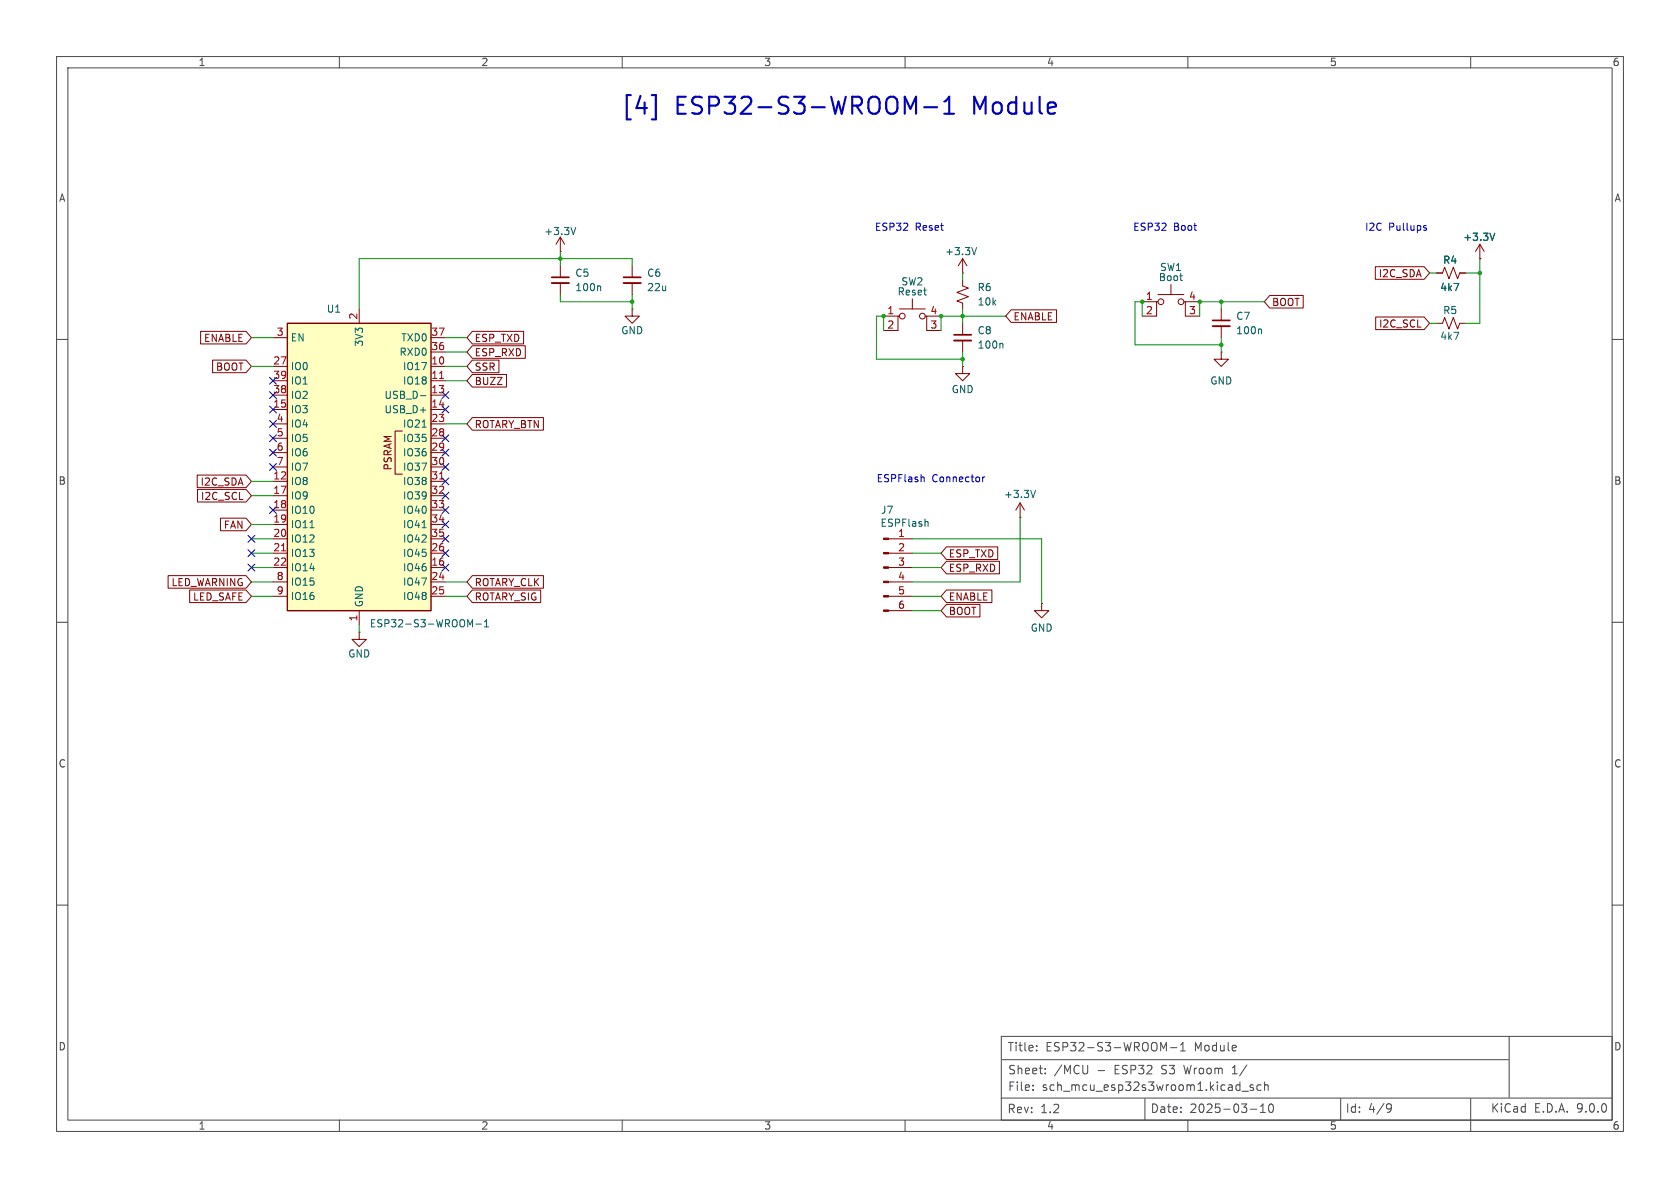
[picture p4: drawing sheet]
<svg xmlns="http://www.w3.org/2000/svg" width="297mm" height="210mm" viewBox="0 0 297 210" stroke-linecap="round" stroke-linejoin="round" font-family="sans-serif">
<g fill="none" stroke="#484848" stroke-width=".18">
<path d="M10 10h277v190h-277zM12 12h273v186h-273zM60 10v2M110 10v2M160 10v2M210 10v2M260 10v2M10 60h2M285 60h2M10 110h2M285 110h2M10 160h2"/>
<path d="M285 160h2M60 198v2M110 198v2M160 198v2M177 194.1h108M177 183.2h108v14.8h-108zM177.2 187.3h89.5M182.6 192.6v.2M182.6 191.8v.2M183.3 185.6v.2M183.3 184.9v.1M184.8 189.7v.1"/>
<path d="M184.8 188.9v.1M192.3 188.3l-.1 1.4M202.4 194.3v3.7M205.7 185.4l.5-1.1v1.5M206.9 185.2h1.2M208.7 185.8h.9M208.7 184.7l.4-.4v1.5M210 198v2M217.9 189.8h.8M218 188.7l-.1 .1M219.6 192.9h1.1M221.1 196.1h1.1"/>
<path d="M221.6 191.8h-.4l-.2 .2 .1 .2 .5 .1v.4h-.6M222.8 196.7h.9M222.8 195.6l.5-.4v1.5M222.9 191.8h-.4l-.3 .2v.5l.1 .2h.6M223.6 191.9l.2-.1h.3l.1 1M223.6 191.3v1.5M224.4 195.3l.2-.1a.81 .81 0 0 1 .6 .6 .81 .81 0 0 1-.3 .8l-.1 .1a.81 .81 0 0 1-.4-1.4zM237 194.2v3.8M245.4 195.1l.5 .2a.99 .99 0 0 1-.4 1.3h-.2M246 195.8l-.3 .3h-.3M260 194.2v5.8M266.8 183.2v10.8"/>
</g>
<g fill="none" stroke="#840000" stroke-width=".18">
<path d="M99.1 44.5h.1M99.1 41.9l-.8 1.3M99.1 41.9l.7 1.3M99.1 41.9v2.6M99.1 47v2M99.1 50v2.1M111.8 54.6v1.3h1.2l-1.2 1.3-1.3-1.3h1.3M111.8 54.6h.1M111.8 47v2M111.8 50v2.1M156.2 55.9h2.5M159 55.9h-.3v2.5h-2.5"/>
<path d="M159 54.6h4.6M161.3 52.8v1.8M163.6 55.9h.2v2.5h2.6M163.8 55.9h2.6M170.2 48.3h.1M170.2 49.5v1l1 .4-2 .8 2 .8-2 .7 1 .4v1M170.2 45.7v2.6M170.2 57.2v2M170.2 45.7l-.8 1.3M170.2 45.7l.7 1.3M201.9 53.3h2.6M204.7 53.3h-.2v2.6h-2.6"/>
<path d="M204.7 52.1h4.6M207 50.3v1.8M209.3 53.3h.2v2.6h2.6M209.5 53.3h2.6M215.9 54.6v2M215.9 57.7v2M254 57.2h1l.4-1.1 .8 2.1 .7-2.1 .8 2.1 .4-1h1M254 48.3h1l.4-1.1 .8 2.1 .7-2.1 .8 2.1 .4-1h1M261.6 45.7h.1M261.6 43.2l-.7 1.3M261.6 43.2l.8 1.3M261.6 43.2v2.5"/>
<path d="M170.2 64.8v1.2h1.2l-1.2 1.3-1.3-1.3h1.3M170.2 64.8h.1M170.2 60.2v2M215.9 62.2v1.3h1.3l-1.3 1.3-1.3-1.3h1.3M215.9 62.2h.1M157.1 95.3h4.2M157.1 97.8h4.2M180.3 91.4h.1M180.3 88.9l-.7 1.3M180.3 88.9l.8 1.3M180.3 88.9v2.5M63.5 111.8v1.2h1.3l-1.3 1.3-1.3-1.3h1.3"/>
<path d="M63.5 111.8h.1M157.1 100.3h4.2M157.1 102.9h4.2M157.1 105.4h4.2M157.1 108h4.2M184.1 106.7v1.3h1.3l-1.3 1.2-1.2-1.2h1.2M184.1 106.7h.1"/>
<circle cx="159.5" cy="55.9" r=".51"/>
<circle cx="163.1" cy="55.9" r=".51"/>
<circle cx="205.2" cy="53.3" r=".51"/>
<circle cx="208.8" cy="53.3" r=".51"/>
</g>
<path d="M97.5 49h3.1M110.2 49h3.1M168.7 59.2h3M214.4 56.6h3" fill="none" stroke="#840000" stroke-width=".3"/>
<path d="M97.5 50h3.1M110.2 50h3.1M214.4 57.7h3M168.7 60.2h3" fill="none" stroke="#840000" stroke-width=".33"/>
<path d="M101.8 40.2l-.4 1.3M106 50.5l.2 .2v.7M172.6 43.8l-.4 1.2M208.9 49.6h.1M222.8 58.2l.2 .1v.7M264.2 41.2l-.4 1.3M177.1 60.7l.2 .2v.6M163.9 92.2l.2 .2v.6M183.1 86.7l-.5 1.3" fill="none" stroke="#006464" stroke-width=".18"/>
<g fill="#840000" stroke="#840000" stroke-width=".18">
<path d="M156.2 95.1h.9v.3h-.9z"/>
<path d="M156.2 97.7h.9v.2h-.9z"/>
<path d="M156.2 100.2h.9v.3h-.9z"/>
<path d="M156.2 102.7h.9v.3h-.9z"/>
<path d="M156.2 105.3h.9v.2h-.9z"/>
<path d="M156.2 107.8h.9v.3h-.9z"/>
</g>
<path d="M50.8 57.2h25.4v50.8h-25.4z" fill="#ffffc2"/>
<path d="M50.8 57.2h25.4v50.8h-25.4z" fill="none" stroke="#840000" stroke-width=".25"/>
<g fill="none" stroke="#840000" stroke-width=".18">
<path d="M35.5 58.6h8l.9 1.1-.9 1.1h-8zM48.3 59.7h2.5M63.5 54.6v2.6M76.2 59.7h2.5M83.5 58.6h9.1v2.2h-9.1l-1-1.1zM178.8 54.8h8v2.2h-8l-1-1.1zM224.5 52.2h5.9v2.3h-5.9l-1-1.2zM243.1 47.1h8.7l.9 1.2-.9 1.1h-8.7zM243.2 56h8.6l.9 1.2-.9 1.1h-8.6zM254 48.3h1M258.1 48.3h1M261.6 45.7h.1"/>
<path d="M37.6 63.7h5.9l.9 1.1-.9 1.1h-5.9zM48.3 64.8h2.5M48.3 67.3h2.5M48.3 69.9h2.5M48.3 72.4h2.5M48.3 74.9h2.5M48.3 77.5h2.5M71.1 76.2h-1.3v7.6h1.3M76.2 64.8h2.5M76.2 67.3h2.5M76.2 69.9h2.5M76.2 72.4h2.5"/>
<path d="M76.2 74.9h2.5M76.2 77.5h2.5M76.2 62.2h2.5M83.5 61.1h9.4v2.2h-9.4l-1-1.1zM83.5 66.2h6v2.2h-6l-1-1.1zM83.5 73.8h12.6v2.2h-12.6l-1-1.1zM83.5 63.7h4.7v2.2h-4.7l-1-1.1zM34.9 84h8.6l.9 1.1-.9 1.1h-8.6zM34.9 86.5h8.6l.9 1.1-.9 1.1h-8.6zM39 91.6h4.5l.9 1.1-.9 1.1h-4.5zM48.3 80h2.5M48.3 82.6h2.5"/>
<path d="M48.3 85.1h2.5M48.3 87.6h2.5M48.3 90.2h2.5M48.3 92.7h2.5M48.3 95.3h2.5M48.3 97.8h2.5M76.2 80h2.5M76.2 82.6h2.5M76.2 85.1h2.5M76.2 87.6h2.5M76.2 90.2h2.5M76.2 92.7h2.5"/>
<path d="M76.2 95.3h2.5M76.2 97.8h2.5M167.3 96.7h9.1v2.2h-9.1l-.9-1.1zM167.3 99.2h9.4v2.2h-9.4l-.9-1.1zM29.7 101.8h13.8l.9 1.1-.9 1.1h-13.8zM33.5 104.3h10l.9 1.1-.9 1.1h-10zM48.3 100.3h2.5M48.3 102.9h2.5M48.3 105.4h2.5M63.5 108v2.5M76.2 100.3h2.5M76.2 102.9h2.5"/>
<path d="M76.2 105.4h2.5M83.5 101.8h12.6v2.2h-12.6l-1-1.1zM83.5 104.3h12.1v2.2h-12.1l-1-1.1zM167.3 104.3h8.1v2.2h-8.1l-.9-1.1zM167.3 106.8h5.9v2.3h-5.9l-.9-1.1z"/>
</g>
<path d="M264.2 41.2l-.4 1.3M74.3 69.9h1M74.6 75.5h.7M54.8 93.3h.7M74.6 93.3h.7M83.1 110.5l.4-1v1.3M84.1 110.3h1M85.6 110.8h.8M85.6 109.9l.4-.4v1.3" fill="none" stroke="#006464" stroke-width=".18"/>
<path d="M77.7 66.9h.7M49.8 97.4h.7M77.7 84.7h.7" fill="none" stroke="#a90000" stroke-width=".18"/>
<g fill="none" stroke="#009600" stroke-width=".18">
<path d="M44.4 59.7h3.9M78.7 59.7h3.8M99.1 52.1v1.2h12.7M99.1 44.5v2.5M111.8 47v-1.3h-48.3v8.9M111.8 52.1v2.5M156.2 58.4v-2.5h-1.3v7.6h15.3M170.2 48.3v1.2M170.2 54.6v2.6M177.8 55.9h-11.4v2.5M201.9 55.9v-2.6h-1.2v7.7h15.2M215.9 53.3v1.3"/>
<path d="M215.9 59.7v2.5M223.5 53.3h-11.4v2.6M252.7 48.3h1.3M252.7 57.2h1.3M259.1 48.3h2.5M261.6 45.7v11.5h-2.5M44.4 64.8h3.9M78.7 64.8h3.8M78.7 74.9h3.8M78.7 67.3h3.8M78.7 62.2h3.8M170.2 62.2v2.6"/>
<path d="M44.4 85.1h3.9M44.4 97.8h3.9M44.4 95.3h3.9M44.4 87.6h3.9M44.4 92.7h3.9M161.3 97.8h5.1M161.3 95.3h22.8v11.4M180.3 91.4v11.5h-19M44.4 102.9h3.9M44.4 100.3h3.9M44.4 105.4h3.9M63.5 110.5v1.3"/>
<path d="M78.7 102.9h3.8M78.7 105.4h3.8M161.3 100.3h5.1M161.3 105.4h5.1M161.3 108h5.1"/>
</g>
<g fill="none" stroke="#000084" stroke-width=".18">
<path d="M47.7 66.7l1.2 1.2M47.7 76.9l1.2 1.2M47.7 79.4l1.2 1.2M47.7 69.2l1.2 1.3M47.7 71.8l1.2 1.2M47.7 74.3l1.2 1.2M48.9 66.7l-1.2 1.2M48.9 76.9l-1.2 1.2M48.9 79.4l-1.2 1.2M48.9 69.2l-1.2 1.3M48.9 71.8l-1.2 1.2M48.9 74.3l-1.2 1.2"/>
<path d="M78.1 71.8l1.2 1.2M78.1 69.2l1.2 1.3M78.1 76.9l1.2 1.2M78.1 79.4l1.2 1.2M79.3 71.8l-1.2 1.2M79.3 69.2l-1.2 1.3M79.3 76.9l-1.2 1.2M79.3 79.4l-1.2 1.2M43.8 97.2l1.3 1.2M43.8 99.7l1.3 1.2M43.8 94.6l1.3 1.3M45.1 97.2l-1.3 1.2"/>
<path d="M45.1 99.7l-1.3 1.2M45.1 94.6l-1.3 1.3M47.7 81.9l1.2 1.3M47.7 89.6l1.2 1.2M48.9 81.9l-1.2 1.3M48.9 89.6l-1.2 1.2M78.1 87l1.2 1.2M78.1 81.9l1.2 1.3M78.1 84.5l1.2 1.2M78.1 94.6l1.2 1.3M78.1 92.1l1.2 1.2M78.1 97.2l1.2 1.2"/>
<path d="M78.1 89.6l1.2 1.2M78.1 99.7l1.2 1.2M79.3 87l-1.2 1.2M79.3 81.9l-1.2 1.3M79.3 84.5l-1.2 1.2M79.3 94.6l-1.2 1.3M79.3 92.1l-1.2 1.2M79.3 97.2l-1.2 1.2M79.3 89.6l-1.2 1.2M79.3 99.7l-1.2 1.2"/>
</g>
<path d="M115.2 16.8h.7v4.3h-.7M160.9 19.2l1-2.1v3M163.4 19h2.3M166.9 18l.6-.5 .3-.4v3M166.9 20.1h1.8" fill="none" stroke="#0000c2" stroke-width=".38"/>
<path d="M251.7 39.9h.4M251.7 40.2l.5 .3-.1 .2h-.3M163.2 84.3l.2 .2v.7M173.7 84.3v.9M174.1 84.3l-.4 .3" fill="none" stroke="#0000c2" stroke-width=".18"/>
<g fill="#009600" stroke="#009600" stroke-width=".18">
<circle cx="215.9" cy="61" r=".3"/>
<circle cx="166.4" cy="55.9" r=".3"/>
<circle cx="170.2" cy="55.9" r=".3"/>
<circle cx="215.9" cy="53.3" r=".3"/>
<circle cx="212.1" cy="53.3" r=".3"/>
<circle cx="201.9" cy="53.3" r=".3"/>
<circle cx="99.1" cy="45.7" r=".3"/>
<circle cx="111.8" cy="53.3" r=".3"/>
<circle cx="261.6" cy="48.3" r=".3"/>
<circle cx="156.2" cy="55.9" r=".3"/>
<circle cx="170.2" cy="63.5" r=".3"/>
</g>
<g font-size="4.2" fill="#0000c2">
<text x="109.7" y="20.8">[4]</text>
<text x="119.4" y="20.8">ESP32-S3-WROOM-1</text>
<text x="172.3" y="20.8">Module</text>
</g>
<g font-size="2.1" fill="#484848">
<text x="178" y="186.1">Title:</text>
<text x="178.1" y="190.1">Sheet:</text>
<text x="184.8" y="186.1">ESP32-S3-WROOM-1</text>
<text x="186.3" y="190.1">/MCU</text>
<text x="194" y="190.1">-</text>
<text x="197.2" y="190.1">ESP32</text>
<text x="205.6" y="190.1">S3</text>
<text x="209.8" y="190.1">Wroom</text>
<text x="211.2" y="186.1">Module</text>
<text x="218.4" y="190.1">1/</text>
<text x="178" y="197">Rev:</text>
<text x="178.1" y="193.1">File:</text>
<text x="183.9" y="197">1.2</text>
<text x="184.2" y="193.1">sch_mcu_esp32s3wroom1.kicad_sch</text>
<text x="203.3" y="196.9">Date:</text>
<text x="210.3" y="196.9">2025-03-10</text>
<text x="237.8" y="196.9">Id:</text>
<text x="241.9" y="196.9">4/9</text>
<text x="263.5" y="196.9">KiCad</text>
<text x="271.2" y="196.9">E.D.A.</text>
<text x="278.8" y="196.9">9.0.0</text>
</g>
<g font-size="1.8" fill="#484848">
<text x="35" y="11.9">1</text>
<text x="85" y="11.9">2</text>
<text x="135" y="11.9">3</text>
<text x="185" y="11.9">4</text>
<text x="235" y="11.9">5</text>
<text x="285" y="11.9">6</text>
<text x="10.3" y="35.9">A</text>
<text x="285.3" y="35.9">A</text>
<text x="10.3" y="85.9">B</text>
<text x="285.3" y="85.9">B</text>
<text x="10.3" y="135.9">C</text>
<text x="285.3" y="135.9">C</text>
<text x="10.3" y="185.9">D</text>
<text x="285.3" y="185.9">D</text>
<text x="35" y="199.9">1</text>
<text x="85" y="199.9">2</text>
<text x="135" y="199.9">3</text>
<text x="185" y="199.9">4</text>
<text x="235" y="199.9">5</text>
<text x="285" y="199.9">6</text>
</g>
<g font-size="1.8" fill="#006464">
<text x="96.1" y="41.8">+3.3V</text>
<text x="167" y="45.3">+3.3V</text>
<text x="255" y="46.8">R4</text>
<text x="258.6" y="42.8">+3.3V</text>
<text x="101.6" y="49.1">C5</text>
<text x="101.6" y="51.7">100n</text>
<text x="114.3" y="49.1">C6</text>
<text x="114.3" y="51.7">22u</text>
<text x="158.6" y="52.4">Reset</text>
<text x="159.3" y="50.6">SW2</text>
<text x="172.7" y="51.7">R6</text>
<text x="204.8" y="49.9">Boot</text>
<text x="205" y="48.1">SW1</text>
<text x="254.5" y="51.7">4k7</text>
<text x="57.7" y="55.5">U1</text>
<text x="109.7" y="59.3">GND</text>
<text x="172.7" y="59.3">C8</text>
<text x="172.7" y="54.2">10k</text>
<text x="218.4" y="56.7">C7</text>
<text x="218.4" y="59.3">100n</text>
<text x="255" y="55.7">R5</text>
<text x="51.3" y="60.6">EN</text>
<text x="51.3" y="65.6">IO0</text>
<text x="64.4" y="61.4" transform="rotate(-90 64.4 61.4)">3V3</text>
<text x="70.5" y="63.1">RXD0</text>
<text x="70.8" y="60.6">TXD0</text>
<text x="71.1" y="65.6">IO17</text>
<text x="172.7" y="61.8">100n</text>
<text x="254.5" y="60.3">4k7</text>
<text x="51.3" y="68.2">IO1</text>
<text x="51.3" y="70.7">IO2</text>
<text x="67.9" y="70.7">USB_D-</text>
<text x="71.1" y="68.2">IO18</text>
<text x="168.1" y="69.7">GND</text>
<text x="213.9" y="68.2">GND</text>
<text x="51.3" y="73.3">IO3</text>
<text x="51.3" y="75.8">IO4</text>
<text x="67.9" y="73.3">USB_D+</text>
<text x="71.1" y="75.8">IO21</text>
<text x="51.3" y="78.3">IO5</text>
<text x="51.3" y="80.9">IO6</text>
<text x="51.3" y="83.4">IO7</text>
<text x="71.1" y="78.3">IO35</text>
<text x="71.1" y="80.9">IO36</text>
<text x="71.1" y="83.4">IO37</text>
<text x="51.3" y="86">IO8</text>
<text x="51.3" y="88.5">IO9</text>
<text x="71.1" y="86">IO38</text>
<text x="71.1" y="88.5">IO39</text>
<text x="177.4" y="88.2">+3.3V</text>
<text x="51.3" y="91">IO10</text>
<text x="51.3" y="93.6">IO11</text>
<text x="71.1" y="91">IO40</text>
<text x="71.1" y="93.6">IO41</text>
<text x="155.6" y="93.3">ESPFlash</text>
<text x="155.7" y="91">J7</text>
<text x="51.3" y="96.1">IO12</text>
<text x="51.3" y="98.7">IO13</text>
<text x="51.3" y="101.2">IO14</text>
<text x="71.1" y="96.1">IO42</text>
<text x="71.1" y="98.7">IO45</text>
<text x="71.1" y="101.2">IO46</text>
<text x="51.3" y="103.7">IO15</text>
<text x="51.3" y="106.3">IO16</text>
<text x="64.4" y="107.4" transform="rotate(-90 64.4 107.4)">GND</text>
<text x="71.1" y="103.7">IO47</text>
<text x="71.1" y="106.3">IO48</text>
<text x="65.3" y="111.1">ESP32-S3-WROOM-1</text>
<text x="182.1" y="111.9">GND</text>
<text x="61.5" y="116.4">GND</text>
</g>
<g font-size="1.8" fill="#0000c2">
<text x="154.6" y="41">ESP32</text>
<text x="161.8" y="41">Reset</text>
<text x="200.2" y="41">ESP32</text>
<text x="207.5" y="41">Boot</text>
<text x="241.2" y="41">I2C</text>
<text x="245.5" y="41">Pullups</text>
<text x="154.9" y="85.4">ESPFlash</text>
<text x="164.8" y="85.4">Connector</text>
</g>
<g font-size="1.8" fill="#a90000">
<text x="202.5" y="53.1">1</text>
<text x="210.1" y="53.1">4</text>
<text x="48.8" y="59.4">3</text>
<text x="63.2" y="56.6" transform="rotate(-90 63.2 56.6)">2</text>
<text x="76.2" y="59.4">37</text>
<text x="156.8" y="55.6">1</text>
<text x="156.8" y="58.2">2</text>
<text x="164.4" y="55.6">4</text>
<text x="164.4" y="58.2">3</text>
<text x="202.5" y="55.6">2</text>
<text x="210.1" y="55.6">3</text>
<text x="48.2" y="64.5">27</text>
<text x="76.2" y="62">36</text>
<text x="76.2" y="64.5">10</text>
<text x="48.2" y="67.1">39</text>
<text x="48.2" y="69.6">38</text>
<text x="76.2" y="67.1">11</text>
<text x="76.2" y="69.6">13</text>
<text x="48.2" y="72.1">15</text>
<text x="48.8" y="74.7">4</text>
<text x="48.8" y="77.2">5</text>
<text x="76.2" y="72.1">14</text>
<text x="76.2" y="74.7">23</text>
<text x="76.2" y="77.2">28</text>
<text x="48.8" y="79.8">6</text>
<text x="48.8" y="82.3">7</text>
<text x="76.2" y="79.8">29</text>
<text x="76.2" y="82.3">30</text>
<text x="48.2" y="84.8">12</text>
<text x="48.2" y="87.4">17</text>
<text x="48.2" y="89.9">18</text>
<text x="76.2" y="84.8">31</text>
<text x="76.2" y="87.4">32</text>
<text x="76.2" y="89.9">33</text>
<text x="48.2" y="92.5">19</text>
<text x="48.2" y="95">20</text>
<text x="76.2" y="92.5">34</text>
<text x="76.2" y="95">35</text>
<text x="158.7" y="95">1</text>
<text x="48.2" y="97.5">21</text>
<text x="48.2" y="100.1">22</text>
<text x="76.2" y="97.5">26</text>
<text x="76.2" y="100.1">16</text>
<text x="158.7" y="97.5">2</text>
<text x="158.7" y="100.1">3</text>
<text x="48.8" y="102.6">8</text>
<text x="48.8" y="105.2">9</text>
<text x="76.2" y="102.6">24</text>
<text x="76.2" y="105.2">25</text>
<text x="158.7" y="102.6">4</text>
<text x="158.7" y="105.2">5</text>
<text x="158.7" y="107.7">6</text>
<text x="63.2" y="109.9" transform="rotate(-90 63.2 109.9)">1</text>
</g>
<g font-size="1.8" fill="#840000">
<text x="243.6" y="49.2">I2C_SDA</text>
<text x="179.1" y="56.8">ENABLE</text>
<text x="224.8" y="54.3">BOOT</text>
<text x="243.7" y="58.1">I2C_SCL</text>
<text x="36" y="60.6">ENABLE</text>
<text x="38.1" y="65.7">BOOT</text>
<text x="83.8" y="63.2">ESP_RXD</text>
<text x="83.8" y="60.6">ESP_TXD</text>
<text x="83.8" y="65.7">SSR</text>
<text x="83.8" y="68.3">BUZZ</text>
<text x="83.8" y="75.9">ROTARY_BTN</text>
<text x="69.4" y="83.3" transform="rotate(-90 69.4 83.3)">PSRAM</text>
<text x="35.4" y="86">I2C_SDA</text>
<text x="35.4" y="88.6">I2C_SCL</text>
<text x="39.5" y="93.7">FAN</text>
<text x="167.6" y="98.7">ESP_TXD</text>
<text x="167.6" y="101.3">ESP_RXD</text>
<text x="30.2" y="103.8">LED_WARNING</text>
<text x="34" y="106.4">LED_SAFE</text>
<text x="83.8" y="103.8">ROTARY_CLK</text>
<text x="83.8" y="106.4">ROTARY_SIG</text>
<text x="167.6" y="106.4">ENABLE</text>
<text x="167.6" y="108.9">BOOT</text>
</g>
</svg>
